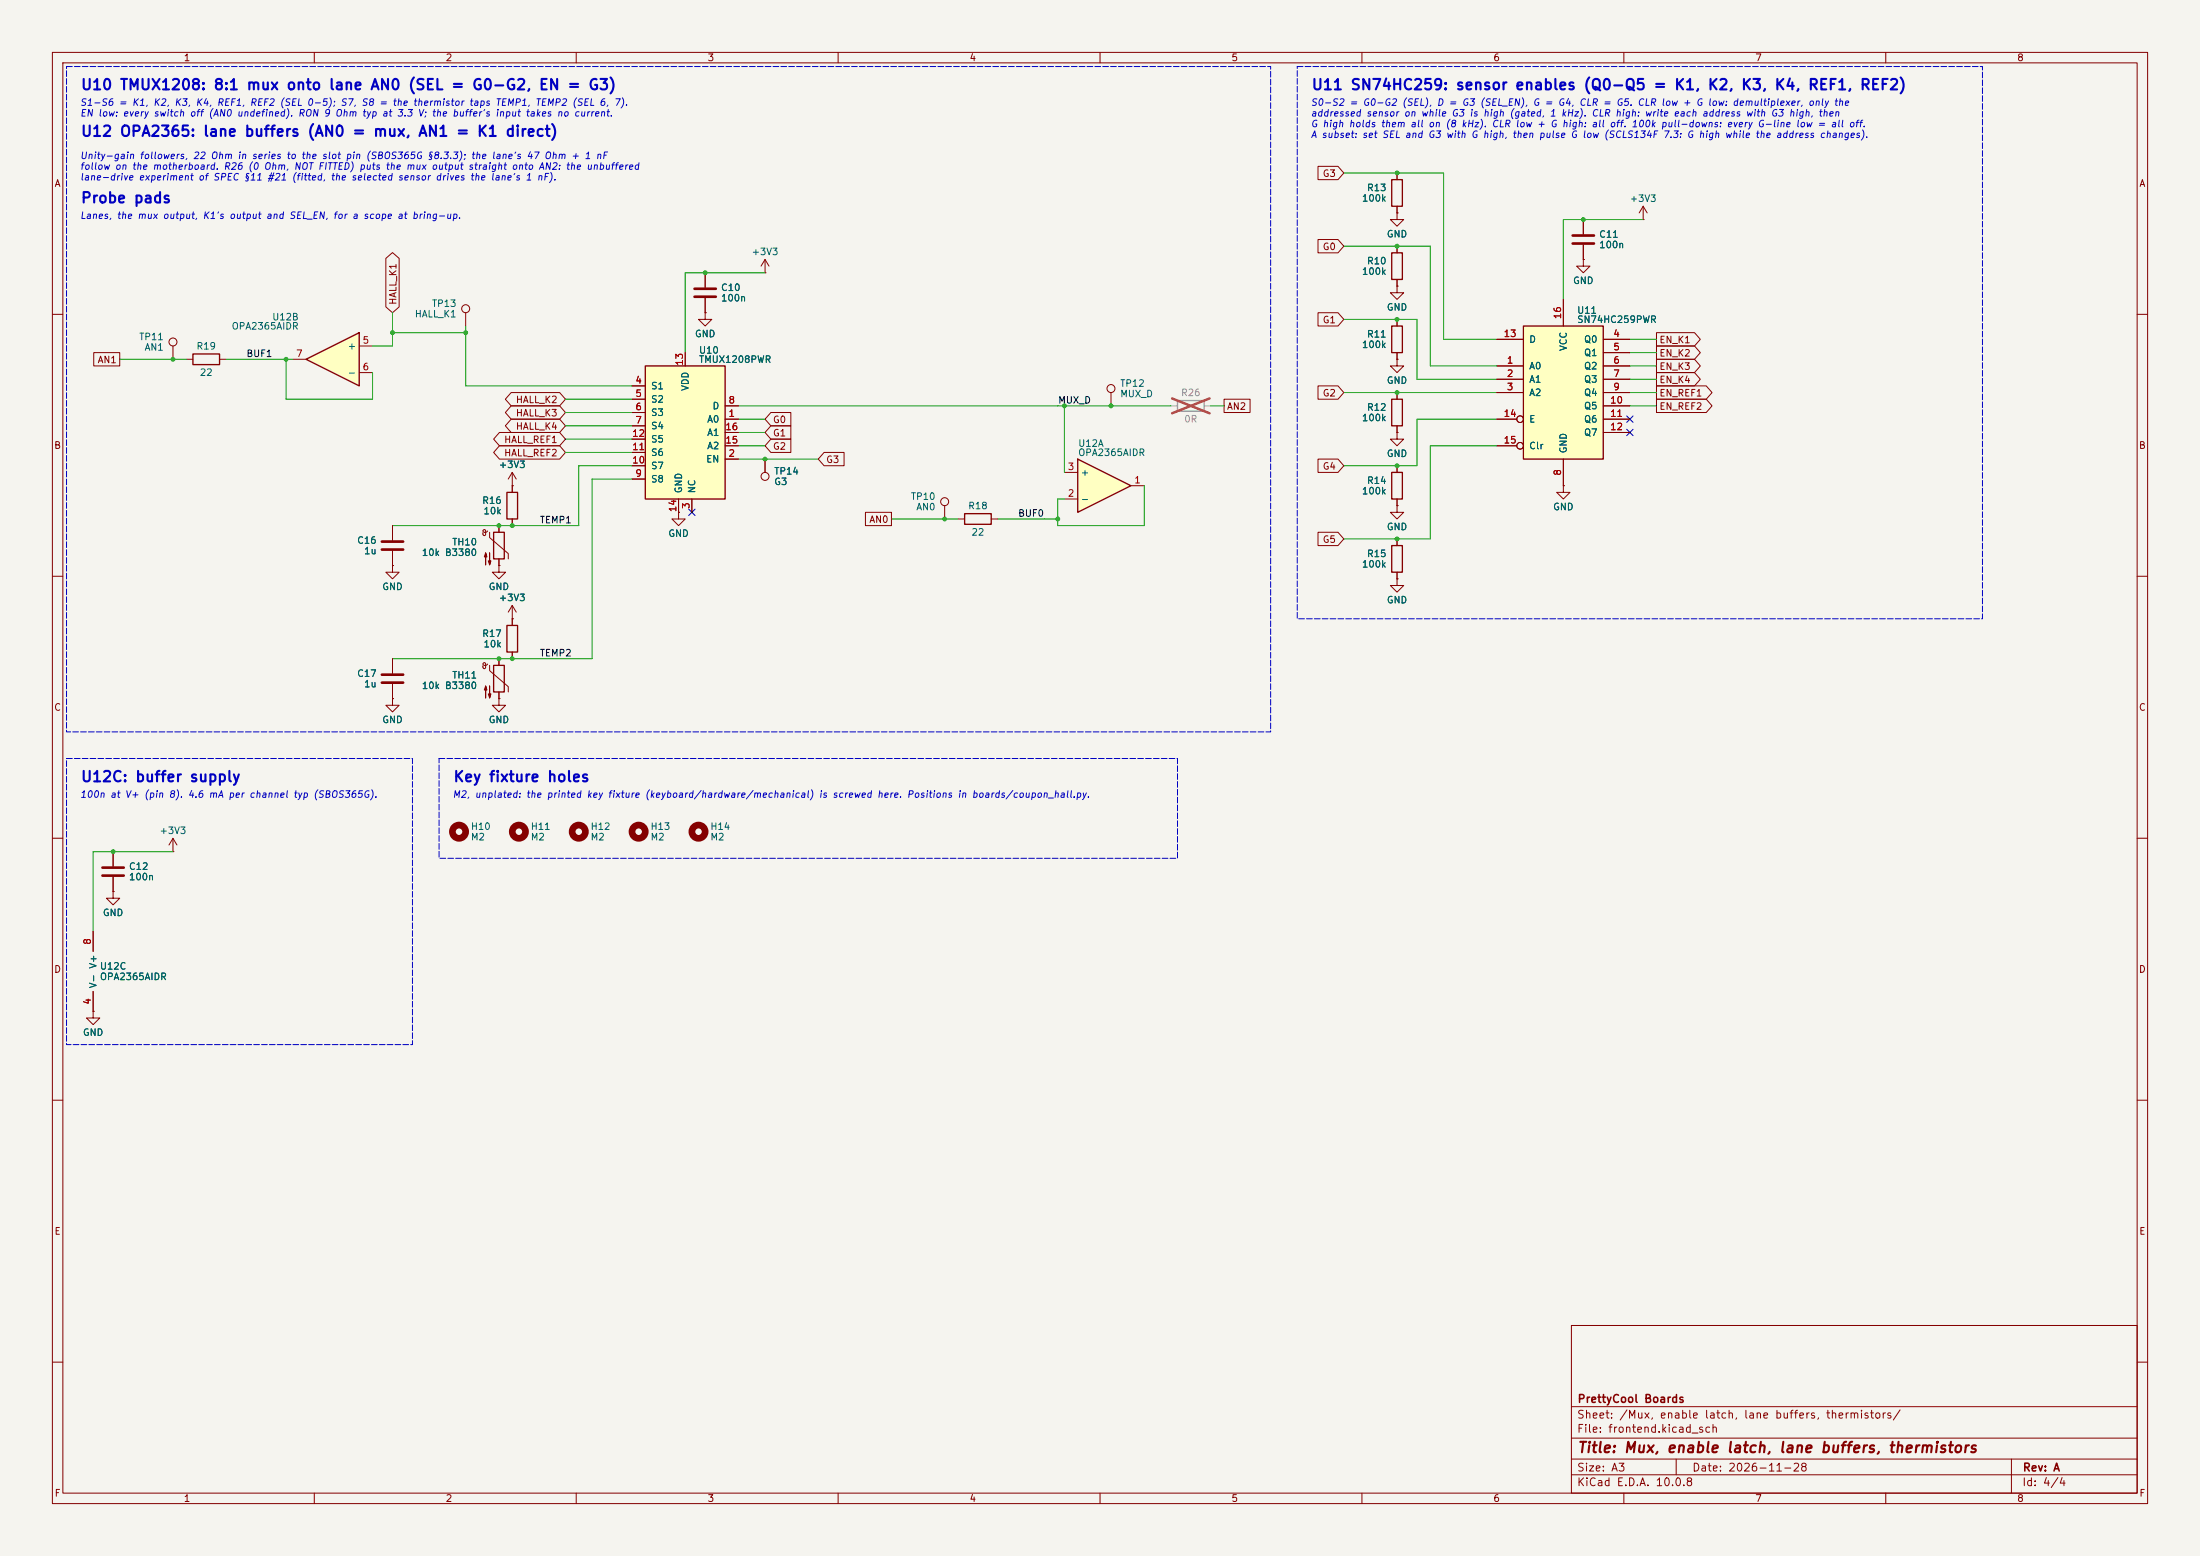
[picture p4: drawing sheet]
<svg xmlns="http://www.w3.org/2000/svg" width="420mm" height="297mm" viewBox="0 0 420 297" stroke-linecap="round" stroke-linejoin="round" font-family="sans-serif">
<path d="M0 0h420v297h-420z" fill="#f5f4ef" stroke="#f5f4ef" stroke-width=".19"/>
<g fill="none" stroke="#840000" stroke-width=".19">
<path d="M10 10h400v277h-400zM12 12h396v273h-396zM60 10v2M110 10v2M160 10v2M210 10v2M260 10v2M310 10v2M360 10v2M266.7 33v1.3M266.7 39.4v1.2M266.7 40.6v1.3h1.3l-1.3 1.3-1.3-1.3h1.3"/>
<path d="M266.7 40.6h.1M266.7 47v1.3M266.7 53.3v1.3M10 60h2M408 60h2M298.4 92.7v1.3h1.3l-1.3 1.3-1.2-1.3h1.2M298.4 92.7h.1M10 110h2M95.2 108v1.2h1.3l-1.3 1.3-1.2-1.3h1.2M95.2 108h.1M97.8 118.1h.1M97.8 115.6l-.8 1.2"/>
<path d="M97.8 115.6l.8 1.2M97.8 115.6v3.8M408 110h2M95.2 133.4v1.2h1.3l-1.3 1.3-1.2-1.3h1.2M95.2 133.4h.1M97.8 124.5v1.2M10 160h2M408 160h2M21.6 162.6v2.8M21.6 167.4v2.8M10 210h2M408 210h2"/>
<path d="M300 253h108v32h-108zM10 260h2M300 278.5h108M300 274.5h108M300 268.5h108M320 278.5v3M384 278.5v6.5M408 260h2M60 285v2M110 285v2M160 285v2M210 285v2"/>
<path d="M260 285v2M300 281.5h108M310 285v2M360 285v2"/>
</g>
<path d="M19.6 165.6h4M19.6 167.1h4" fill="none" stroke="#840000" stroke-width=".51"/>
<path d="M265.7 34.3h2v5.1h-2zM265.7 48.3h2v5h-2zM96.8 119.4h2v5.1h-2z" fill="none" stroke="#840000" stroke-width=".25"/>
<g fill="none" stroke="#840000" stroke-width="1.3">
<circle cx="87.6" cy="158.7" r="1.27"/>
<circle cx="99.1" cy="158.7" r="1.27"/>
</g>
<path d="M290.8 62.2h15.3v25.4h-15.3z" fill="#ffffc2"/>
<path d="M265.7 62.2h2v5.1h-2zM265.7 76.2h2v5.1h-2zM290.8 62.2h15.3v25.4h-15.3zM96.8 94h2v5.1h-2zM265.7 90.2h2v5.1h-2zM94.2 101.6h2.1v5.1h-2.1zM94.2 127h2.1v5.1h-2.1z" fill="none" stroke="#840000" stroke-width=".25"/>
<g fill="none" stroke="#840000" stroke-width=".19">
<path d="M266.7 54.6v1.3h1.3l-1.3 1.3-1.3-1.3h1.3M266.7 54.6h.1M298.4 57.2v5M33 66v2.6M212.1 74.9v2.6M266.7 68.6v1.3h1.3l-1.3 1.2-1.3-1.2h1.3M266.7 68.6h.1M266.7 61v1.2M266.7 67.3v1.3M266.7 74.9v1.3M285.7 69.9h5.1M285.7 72.4h5.1"/>
<path d="M285.7 74.9h5.1M285.7 64.8h5.1M306.1 69.9h5M306.1 72.4h5M306.1 74.9h5M306.1 64.8h5M306.1 67.3h5M306.1 77.5h5M97.8 92.7v1.3M97.8 99.1v1.2M146 87.6v2.6M180.3 96.5v2.6"/>
<path d="M266.7 96.5v1.3h1.3l-1.3 1.3-1.3-1.3h1.3M266.7 96.5h.1M266.7 82.6v1.2h1.3l-1.3 1.3-1.3-1.3h1.3M266.7 82.6h.1M266.7 81.3v1.3M266.7 88.9v1.3M266.7 95.3v1.2M285.7 80h3.9M285.7 85.1h3.9M298.4 87.6v5.1M306.1 80h5M306.1 82.6h5"/>
<path d="M74.9 108v1.2h1.3l-1.3 1.3-1.2-1.3h1.2M74.9 108h.1M74.9 100.3v2.8M74.9 105.2v2.8M93.1 101.3l-.3 .3h-.3l-.2-.1-.1-.3 .3-.1 .2 .2v.7l-.2 .2h-.2l-.2-.5M93.5 101.6v1l3.5 3.1v1M95.2 100.3v1.3M95.2 106.7v1.3M74.9 133.4v1.2h1.3l-1.3 1.3-1.2-1.3h1.2M74.9 133.4h.1M74.9 125.7v2.8M74.9 130.6v2.8"/>
<path d="M93.1 126.7l-.3 .3h-.3l-.2-.1-.1-.3 .3-.1 .2 .2v.7l-.2 .2h-.2l-.2-.5M93.5 127v1l3.5 3.1v1M95.2 125.7v1.3M95.2 132.1v1.3M17.8 177.8v3.8M21.6 170.2v1.3h1.3l-1.3 1.2-1.3-1.2h1.3M21.6 170.2h.1M33 162.6h.1M33 160l-.7 1.3M33 160l.8 1.3M33 160v2.6M17.8 193v1.3h1.2l-1.2 1.3-1.3-1.3h1.3"/>
<path d="M17.8 193h.1M17.8 189.2v3.8"/>
<circle cx="33" cy="65.3" r=".76"/>
<circle cx="212.1" cy="74.2" r=".76"/>
<circle cx="146" cy="90.9" r=".76"/>
<circle cx="180.3" cy="95.8" r=".76"/>
<circle cx="290.2" cy="80" r=".63"/>
<circle cx="290.2" cy="85.1" r=".63"/>
</g>
<path d="M72.9 103.4h4.1M72.9 104.9h4.1M72.9 128.8h4.1M72.9 130.3h4.1" fill="none" stroke="#840000" stroke-width=".51"/>
<g fill="#840000" stroke="#840000" stroke-width=".19">
<path d="M92.7 130.9l.3 .8h-.5l.2-.8v2.3z"/>
<path d="M93.5 130.9v2.3l-.3-.7h.5l-.2 .7z"/>
<path d="M92.7 105.5l.3 .8h-.5l.2-.8v2.3z"/>
<path d="M93.5 105.5v2.3l-.3-.7h.5l-.2 .7z"/>
</g>
<path d="M224.8 76.5h5.1v2h-5.1z" fill="none" stroke="#9c9b98" stroke-width=".25"/>
<path d="M223.5 77.5h1.3M229.9 77.5h1.2" fill="none" stroke="#9c9b98" stroke-width=".19"/>
<path d="M223.7 76.1l7.2 2.8M230.9 76.1l-7.2 2.8" fill="none" stroke="#e12e31" stroke-width=".46"/>
<path d="M205.7 87.6l10.2 5.1-10.2 5.1z" fill="#ffffc2"/>
<path d="M205.7 87.6l10.2 5.1-10.2 5.1z" fill="none" stroke="#840000" stroke-width=".25"/>
<path d="M203.2 95.3h2.5M203.2 90.2h2.5M215.9 92.7h2.5" fill="none" stroke="#840000" stroke-width=".19"/>
<path d="M123.2 69.9h15.2v25.4h-15.2z" fill="#ffffc2"/>
<path d="M36.8 67.6h5.1v2h-5.1zM123.2 69.9h15.2v25.4h-15.2zM184.1 98h5.1v2.1h-5.1zM265.7 104.1h2v5.1h-2z" fill="none" stroke="#840000" stroke-width=".25"/>
<g fill="none" stroke="#840000" stroke-width=".19">
<path d="M313.7 39.4l-.8 1.2M313.7 39.4l.8 1.2M313.7 39.4v2.5M134.6 59.7v1.3h1.3l-1.3 1.2-1.3-1.2h1.3M134.6 59.7h.1M302.3 49.5v1.3h1.2l-1.2 1.3-1.3-1.3h1.3M302.3 49.5h.1M302.3 41.9v2.8M302.3 46.7v2.8M313.7 41.9h.1M35.6 68.6h1.2M41.9 68.6h1.3"/>
<path d="M120.6 73.7h2.6M120.6 76.2h2.6M120.6 78.7h2.6M130.8 67.3v2.6M138.4 77.5h2.6M97.8 92.7h.1M97.8 90.2l-.8 1.2M97.8 90.2l.8 1.2M97.8 90.2v2.5M120.6 81.3h2.6M120.6 91.4h2.6M120.6 88.9h2.6"/>
<path d="M120.6 86.4h2.6M120.6 83.8h2.6M129.5 97.8v1.3h1.3l-1.3 1.2-1.2-1.2h1.2M129.5 97.8h.1M129.5 95.3v2.5M132.1 95.3v2.5M138.4 80h2.6M138.4 87.6h2.6M138.4 85.1h2.6M138.4 82.6h2.6M182.9 99.1h1.2M189.2 99.1h1.3"/>
<path d="M266.7 110.5v1.3h1.3l-1.3 1.2-1.3-1.2h1.3M266.7 110.5h.1M266.7 102.9v1.2M266.7 109.2v1.3"/>
</g>
<g fill="none" stroke="#840000" stroke-width="1.3">
<circle cx="110.5" cy="158.7" r="1.27"/>
<circle cx="121.9" cy="158.7" r="1.27"/>
<circle cx="133.3" cy="158.7" r="1.27"/>
</g>
<path d="M300.2 45h4.1M300.2 46.5h4.1" fill="none" stroke="#840000" stroke-width=".51"/>
<path d="M58.4 68.6l10.2-5.1v10.2z" fill="#ffffc2"/>
<path d="M58.4 68.6l10.2-5.1v10.2z" fill="none" stroke="#840000" stroke-width=".25"/>
<g fill="none" stroke="#840000" stroke-width=".19">
<path d="M251.6 31.7h3.8l1.1 1.3-1.1 1.3h-3.8zM266.7 33v1.3M266.7 39.4v1.2M73.7 49.3l1.2-1.1 1.3 1.1v9.3l-1.3 1.1-1.2-1.1zM88.9 59.7v2.5M134.6 59.7h.1M134.6 52.1v2.8M134.6 56.9v2.8M146 52.1h.1M146 49.5l-.7 1.3M146 49.5l.8 1.3M146 49.5v2.6"/>
<path d="M251.6 45.7h3.8l1.1 1.3-1.1 1.3h-3.8zM251.6 59.7h3.8l1.1 1.3-1.1 1.2h-3.8zM266.7 54.6h.1M266.7 40.6h.1M266.7 47v1.3M266.7 53.3v1.3M298.4 57.2v5M302.3 49.5h.1M302.3 41.9v2.8M302.3 46.7v2.8M17.9 67.3h5v2.6h-5zM55.9 68.6h2.5"/>
<path d="M68.6 66h2.5M68.6 71.1h2.5M97.6 77.5h9.2l1.1 1.2-1.1 1.3h-9.2l-1.1-1.3zM97.6 74.9h9.2l1.1 1.3-1.1 1.3h-9.2l-1.1-1.3zM120.6 73.7h2.6M120.6 76.2h2.6M120.6 78.7h2.6M130.8 67.3v2.6M138.4 77.5h2.6M147.2 78.7h3.8v2.6h-3.8l-1.2-1.3zM233.7 76.2h4.9v2.5h-4.9zM251.6 73.7h3.8l1.1 1.2-1.1 1.3h-3.8z"/>
<path d="M266.7 68.6h.1M266.7 61v1.2M266.7 67.3v1.3M266.7 74.9v1.3M285.7 69.9h5.1M285.7 72.4h5.1M285.7 74.9h5.1M285.7 64.8h5.1M306.1 69.9h5M306.1 72.4h5M306.1 74.9h5M306.1 64.8h5"/>
<path d="M306.1 67.3h5M306.1 77.5h5M316.2 76.2h9.5l1.1 1.3-1.1 1.2h-9.5zM316.2 63.5h7.3l1.1 1.3-1.1 1.2h-7.3zM316.2 73.7h9.5l1.1 1.2-1.1 1.3h-9.5zM316.2 68.6h7.3l1.1 1.3-1.1 1.2h-7.3zM316.2 71.1h7.3l1.1 1.3-1.1 1.3h-7.3zM316.2 66h7.3l1.1 1.3-1.1 1.3h-7.3zM95.3 82.5h11.5l1.1 1.3-1.1 1.3h-11.5l-1.1-1.3zM95.3 85.1h11.5l1.1 1.3-1.1 1.2h-11.5l-1.1-1.2zM97.6 80h9.2l1.1 1.3-1.1 1.3h-9.2l-1.1-1.3zM97.8 92.7h.1"/>
<path d="M97.8 92.7v1.3M97.8 99.1v1.2M120.6 81.3h2.6M120.6 91.4h2.6M120.6 88.9h2.6M120.6 86.4h2.6M120.6 83.8h2.6M129.5 97.8h.1M129.5 95.3v2.5M132.1 95.3v2.5M138.4 80h2.6M138.4 82.6h2.6"/>
<path d="M138.4 85.1h2.6M138.4 87.6h2.6M146 87.6v2.6M147.2 81.3h3.8v2.5h-3.8l-1.2-1.2zM147.2 83.8h3.8v2.6h-3.8l-1.2-1.3zM157.3 86.4h3.8v2.5h-3.8l-1.1-1.3zM165.2 97.8h5v2.5h-5zM251.6 87.6h3.8l1.1 1.3-1.1 1.3h-3.8zM266.7 82.6h.1M266.7 96.5h.1M266.7 81.3v1.3M266.7 88.9v1.3"/>
<path d="M266.7 95.3v1.2M285.7 80h3.9M285.7 85.1h3.9M298.4 92.7h.1M298.4 87.6v5.1M306.1 80h5M306.1 82.6h5M74.9 108h.1M74.9 100.3v2.8M74.9 105.2v2.8M95.2 108h.1M95.2 100.3v1.3"/>
<path d="M95.2 106.7v1.3M97.8 118.1h.1M97.8 118.1v1.3M251.6 101.6h3.8l1.1 1.3-1.1 1.2h-3.8zM266.7 110.5h.1M266.7 102.9v1.2M266.7 109.2v1.3M74.9 133.4h.1M74.9 125.7v2.8M74.9 130.6v2.8M95.2 133.4h.1M95.2 125.7v1.3"/>
<path d="M95.2 132.1v1.3M97.8 124.5v1.2M17.8 177.8v3.8M21.6 170.2h.1M21.6 162.6v2.8M21.6 167.4v2.8M17.8 193h.1M17.8 189.2v3.8"/>
<circle cx="88.9" cy="58.9" r=".76"/>
<circle cx="290.2" cy="80" r=".63"/>
<circle cx="290.2" cy="85.1" r=".63"/>
</g>
<path d="M132.6 55.1h4.1M132.6 56.6h4.1" fill="none" stroke="#840000" stroke-width=".51"/>
<g fill="none" stroke="#009600" stroke-width=".19">
<path d="M256.5 33h19.1v31.8h10.1M74.9 59.7v6.3h-3.8M146 52.1h-15.2v15.2M256.5 47h16.5v22.9h12.7M313.7 41.9h-15.3v15.3M22.9 68.6h12.7M43.2 68.6h12.7M54.6 68.6v7.6h16.5v-5.1M74.9 63.5h14M88.9 62.2v11.5h31.7M107.9 78.7h12.7M107.9 76.2h12.7"/>
<path d="M141 77.5h82.5M203.2 77.5v12.7M231.1 77.5h2.6M256.5 61h14v11.4h15.2M256.5 74.9h29.2M311.1 77.5h5.1M311.1 74.9h5.1M311.1 72.4h5.1M311.1 69.9h5.1M311.1 64.8h5.1M311.1 67.3h5.1M107.9 81.3h12.7"/>
<path d="M107.9 83.8h12.7M107.9 86.4h12.7M120.6 88.9h-10.1v11.4h-35.6M120.6 91.4h-7.6v34.3h-38.1M141 80h5M141 87.6h15.2M141 85.1h5M141 82.6h5M170.2 99.1h12.7M190.5 99.1h11.4M218.4 92.7v7.6h-16.5v-5h1.3M285.7 80h-15.2v8.9h-14"/>
<path d="M285.7 85.1h-12.7v17.8h-16.5M33 162.6h-15.2v15.2"/>
</g>
<path d="M310.5 79.4l1.3 1.2M311.8 79.4l-1.3 1.2M131.5 97.2l1.2 1.2M132.7 97.2l-1.2 1.2M310.5 81.9l1.3 1.3M311.8 81.9l-1.3 1.3" fill="none" stroke="#000084" stroke-width=".19"/>
<path d="M12.7 12.7h229.9v127h-229.9zM247.6 12.7h130.9v105.4h-130.9zM12.7 144.8h66v54.6h-66zM83.8 144.8h141v19h-141z" fill="none" stroke="#0000c2" stroke-width=".19" stroke-dasharray="1.1 .4"/>
<g fill="#009600">
<circle cx="33" cy="68.6" r=".46"/>
<circle cx="146" cy="87.6" r=".46"/>
<circle cx="88.9" cy="63.5" r=".46"/>
<circle cx="54.6" cy="68.6" r=".46"/>
<circle cx="74.9" cy="63.5" r=".46"/>
<circle cx="134.6" cy="52.1" r=".46"/>
<circle cx="97.8" cy="100.3" r=".46"/>
<circle cx="97.8" cy="125.7" r=".46"/>
<circle cx="21.6" cy="162.6" r=".46"/>
<circle cx="266.7" cy="33" r=".46"/>
<circle cx="266.7" cy="47" r=".46"/>
<circle cx="266.7" cy="61" r=".46"/>
<circle cx="266.7" cy="74.9" r=".46"/>
<circle cx="302.3" cy="41.9" r=".46"/>
<circle cx="180.3" cy="99.1" r=".46"/>
<circle cx="201.9" cy="99.1" r=".46"/>
<circle cx="203.2" cy="77.5" r=".46"/>
<circle cx="212.1" cy="77.5" r=".46"/>
<circle cx="266.7" cy="88.9" r=".46"/>
<circle cx="266.7" cy="102.9" r=".46"/>
<circle cx="95.2" cy="100.3" r=".46"/>
<circle cx="95.2" cy="125.7" r=".46"/>
</g>
<g font-size="2" fill="#0000c2">
<text x="15.3" y="17.7">U10 TMUX1208: 8:1 mux onto lane AN0 (SEL = G0-G2, EN = G3)</text>
<text x="250.3" y="17.7">U11 SN74HC259: sensor enables (Q0-Q5 = K1, K2, K3, K4, REF1, REF2)</text>
<text x="15.3" y="26.6">U12 OPA2365: lane buffers (AN0 = mux, AN1 = K1 direct)</text>
<text x="15.3" y="39.3">Probe pads</text>
<text x="15.3" y="149.7">U12C: buffer supply</text>
<text x="86.4" y="149.7">Key fixture holes</text>
</g>
<text font-size="2" fill="#840000" x="301" y="277.8">Title: Mux, enable latch, lane buffers, thermistors</text>
<g font-size="1.5" fill="#840000">
<text x="301" y="268.1">PrettyCool Boards</text>
<text x="300.9" y="273.8">File: frontend.kicad_sch</text>
<text x="300.9" y="271.1">Sheet: /Mux, enable latch, lane buffers, thermistors/</text>
<text x="300.9" y="281.2">Size: A3</text>
<text x="322.9" y="281.2">Date: 2026-11-28</text>
<text x="386" y="281.2">Rev: A</text>
<text x="300.9" y="284">KiCad E.D.A. 10.0.8</text>
<text x="385.9" y="284">Id: 4/4</text>
</g>
<g font-size="1.3" fill="#840000">
<text x="35" y="12">1</text>
<text x="85" y="12">2</text>
<text x="135" y="12">3</text>
<text x="185" y="12">4</text>
<text x="235" y="12">5</text>
<text x="285" y="12">6</text>
<text x="335" y="12">7</text>
<text x="385" y="12">8</text>
<text x="10.3" y="36">A</text>
<text x="252.4" y="34.1">G3</text>
<text x="408.3" y="36">A</text>
<text x="252.4" y="48">G0</text>
<text x="76" y="58.3" transform="rotate(-90 76 58.3)">HALL_K1</text>
<text x="252.4" y="62">G1</text>
<text x="316.7" y="65.8">EN_K1</text>
<text x="18.5" y="69.6">AN1</text>
<text x="316.7" y="70.9">EN_K3</text>
<text x="316.7" y="68.4">EN_K2</text>
<text x="98.4" y="77.3">HALL_K2</text>
<text x="252.4" y="76">G2</text>
<text x="316.7" y="76">EN_REF1</text>
<text x="316.7" y="73.4">EN_K4</text>
<text x="98.4" y="79.8">HALL_K3</text>
<text x="98.4" y="82.3">HALL_K4</text>
<text x="147.5" y="83.6">G1</text>
<text x="147.5" y="81.1">G0</text>
<text x="234.1" y="78.5">AN2</text>
<text x="316.7" y="78.5">EN_REF2</text>
<text x="10.2" y="86">B</text>
<text x="96.1" y="84.9">HALL_REF1</text>
<text x="96.1" y="87.4">HALL_REF2</text>
<text x="147.5" y="86.1">G2</text>
<text x="157.6" y="88.7">G3</text>
<text x="252.4" y="90">G4</text>
<text x="408.2" y="86">B</text>
<text x="165.8" y="100.1">AN0</text>
<text x="252.4" y="103.9">G5</text>
<text x="10.2" y="136">C</text>
<text x="408.2" y="136">C</text>
<text x="10.2" y="186">D</text>
<text x="408.2" y="186">D</text>
<text x="10.3" y="236">E</text>
<text x="408.3" y="236">E</text>
<text x="10.3" y="286">F</text>
<text x="35" y="287">1</text>
<text x="85" y="287">2</text>
<text x="135" y="287">3</text>
<text x="185" y="287">4</text>
<text x="235" y="287">5</text>
<text x="285" y="287">6</text>
<text x="335" y="287">7</text>
<text x="385" y="287">8</text>
<text x="408.3" y="286">F</text>
</g>
<g font-size="1.3" fill="#0000c2">
<text x="15.2" y="20.5">S1-S6 = K1,</text>
<text x="15.2" y="22.6">EN low: every switch off (AN0 undefined).</text>
<text x="29.1" y="20.5">K2,</text>
<text x="33.2" y="20.5">K3,</text>
<text x="37.2" y="20.5">K4,</text>
<text x="41.3" y="20.5">REF1,</text>
<text x="47.6" y="20.5">REF2 (SEL 0-5); S7,</text>
<text x="56.8" y="22.6">RON 9 Ohm typ at 3.3 V; the buffer's input takes no current.</text>
<text x="68.9" y="20.5">S8 = the thermistor taps TEMP1,</text>
<text x="102.1" y="20.5">TEMP2 (SEL 6,</text>
<text x="117.1" y="20.5">7).</text>
<text x="250.1" y="20.5">S0-S2 = G0-G2 (SEL),</text>
<text x="250.1" y="22.6">addressed sensor on while G3 is high (gated,</text>
<text x="274.2" y="20.5">D = G3 (SEL_EN),</text>
<text x="292.5" y="20.5">G = G4,</text>
<text x="295.7" y="22.6">1 kHz).</text>
<text x="301.3" y="20.5">CLR = G5.</text>
<text x="303.7" y="22.6">CLR high: write each address with G3 high,</text>
<text x="312.5" y="20.5">CLR low + G low: demultiplexer,</text>
<text x="345.1" y="20.5">only the</text>
<text x="347" y="22.6">then</text>
<text x="250.1" y="24.6">G high holds them all on (8 kHz).</text>
<text x="250.1" y="26.6">A subset: set SEL and G3 with G high,</text>
<text x="284.6" y="24.6">CLR low + G high: all off.</text>
<text x="288.6" y="26.6">then pulse G low (SCLS134F 7.3: G high while the address changes).</text>
<text x="311.3" y="24.6">100k pull-downs: every G-line low = all off.</text>
<text x="15.2" y="30.7">Unity-gain followers,</text>
<text x="15.2" y="32.7">follow on the motherboard.</text>
<text x="15.2" y="34.8">lane-drive experiment of SPEC §11 #21 (fitted,</text>
<text x="36.7" y="30.7">22 Ohm in series to the slot pin (SBOS365G §8.3.3); the lane's 47 Ohm + 1 nF</text>
<text x="42.6" y="32.7">R26 (0 Ohm,</text>
<text x="56" y="32.7">NOT FITTED) puts the mux output straight onto AN2: the unbuffered</text>
<text x="63" y="34.8">the selected sensor drives the lane's 1 nF).</text>
<text x="15.2" y="42.1">Lanes,</text>
<text x="22.2" y="42.1">the mux output,</text>
<text x="38.6" y="42.1">K1's output and SEL_EN,</text>
<text x="63.5" y="42.1">for a scope at bring-up.</text>
<text x="15.2" y="152.6">100n at V+ (pin 8).</text>
<text x="35.7" y="152.6">4.6 mA per channel typ (SBOS365G).</text>
<text x="86.3" y="152.6">M2,</text>
<text x="90.5" y="152.6">unplated: the printed key fixture (keyboard/hardware/mechanical) is screwed here.</text>
<text x="173" y="152.6">Positions in boards/coupon_hall.py.</text>
</g>
<g font-size="1.3" fill="#006464">
<text x="259.9" y="38.8">100k</text>
<text x="260.9" y="36.8">R13</text>
<text x="311" y="38.8">+3V3</text>
<text x="264.6" y="45.6">GND</text>
<text x="305.2" y="45.7">C11</text>
<text x="305.2" y="47.7">100n</text>
<text x="143.4" y="49">+3V3</text>
<text x="259.9" y="52.8">100k</text>
<text x="260.9" y="50.8">R10</text>
<text x="82.3" y="58.9">TP13</text>
<text x="137.5" y="55.8">C10</text>
<text x="137.5" y="57.8">100n</text>
<text x="264.6" y="59.6">GND</text>
<text x="300.2" y="54.5">GND</text>
<text x="26.5" y="65.2">TP11</text>
<text x="44.1" y="63.2">OPA2365AIDR</text>
<text x="51.9" y="61.5">U12B</text>
<text x="79.1" y="60.9">HALL_K1</text>
<text x="132.6" y="64.7">GND</text>
<text x="260.9" y="64.7">R11</text>
<text x="291.8" y="65.7">D</text>
<text x="301" y="60.2">U11</text>
<text x="301" y="61.9">SN74HC259PWR</text>
<text x="302.3" y="65.7">Q0</text>
<text x="27.5" y="67.2">AN1</text>
<text x="37.4" y="67">R19</text>
<text x="66.3" y="67">+</text>
<text x="133.3" y="67.8">U10</text>
<text x="133.3" y="69.6">TMUX1208PWR</text>
<text x="259.9" y="66.7">100k</text>
<text x="291.8" y="70.8">A0</text>
<text x="299.4" y="67.1" transform="rotate(-90 299.4 67.1)">VCC</text>
<text x="302.3" y="68.3">Q1</text>
<text x="302.3" y="70.8">Q2</text>
<text x="38" y="72.1">22</text>
<text x="66.3" y="72.1">-</text>
<text x="124.2" y="74.6">S1</text>
<text x="124.2" y="77.2">S2</text>
<text x="131.8" y="74.7" transform="rotate(-90 131.8 74.7)">VDD</text>
<text x="213.7" y="74.1">TP12</text>
<text x="213.7" y="76.1">MUX_D</text>
<text x="264.6" y="73.6">GND</text>
<text x="291.8" y="73.4">A1</text>
<text x="291.8" y="75.9">A2</text>
<text x="302.3" y="73.4">Q3</text>
<text x="302.3" y="75.9">Q4</text>
<text x="124.2" y="79.7">S3</text>
<text x="124.2" y="82.2">S4</text>
<text x="134.9" y="81">A0</text>
<text x="134.9" y="83.5">A1</text>
<text x="135.9" y="78.4">D</text>
<text x="259.9" y="80.7">100k</text>
<text x="260.9" y="78.7">R12</text>
<text x="291.8" y="81">E</text>
<text x="302.3" y="78.4">Q5</text>
<text x="302.3" y="81">Q6</text>
<text x="302.3" y="83.5">Q7</text>
<text x="95.1" y="89.6">+3V3</text>
<text x="124.2" y="89.9">S7</text>
<text x="124.2" y="87.3">S6</text>
<text x="124.2" y="84.8">S5</text>
<text x="134.7" y="88.6">EN</text>
<text x="134.9" y="86.1">A2</text>
<text x="205.7" y="85.6">U12A</text>
<text x="205.7" y="87.3">OPA2365AIDR</text>
<text x="264.6" y="87.5">GND</text>
<text x="291.8" y="86.1">Clr</text>
<text x="299.4" y="86.6" transform="rotate(-90 299.4 86.6)">GND</text>
<text x="124.2" y="92.4">S8</text>
<text x="130.5" y="94.3" transform="rotate(-90 130.5 94.3)">GND</text>
<text x="133" y="94.3" transform="rotate(-90 133 94.3)">NC</text>
<text x="147.7" y="90.9">TP14</text>
<text x="147.7" y="92.9">G3</text>
<text x="173.8" y="95.7">TP10</text>
<text x="206.2" y="91.1">+</text>
<text x="259.9" y="94.7">100k</text>
<text x="260.9" y="92.7">R14</text>
<text x="91.9" y="96.5">R16</text>
<text x="92.2" y="98.5">10k</text>
<text x="174.8" y="97.7">AN0</text>
<text x="184.7" y="97.5">R18</text>
<text x="206.2" y="96.2">-</text>
<text x="264.6" y="101.5">GND</text>
<text x="296.4" y="97.7">GND</text>
<text x="68.1" y="104.1">C16</text>
<text x="69.4" y="106.1">1u</text>
<text x="80.4" y="106.4">10k B3380</text>
<text x="86.2" y="104.4">TH10</text>
<text x="127.5" y="102.8">GND</text>
<text x="185.4" y="102.5">22</text>
<text x="260.9" y="106.6">R15</text>
<text x="72.9" y="112.9">GND</text>
<text x="93.2" y="112.9">GND</text>
<text x="259.9" y="108.6">100k</text>
<text x="95.1" y="115">+3V3</text>
<text x="264.6" y="115.5">GND</text>
<text x="91.9" y="121.9">R17</text>
<text x="92.2" y="123.9">10k</text>
<text x="68.1" y="129.5">C17</text>
<text x="69.4" y="131.5">1u</text>
<text x="80.4" y="131.8">10k B3380</text>
<text x="86.2" y="129.8">TH11</text>
<text x="72.9" y="138.3">GND</text>
<text x="93.2" y="138.3">GND</text>
<text x="30.4" y="159.5">+3V3</text>
<text x="89.8" y="158.7">H10</text>
<text x="89.8" y="160.7">M2</text>
<text x="101.2" y="158.7">H11</text>
<text x="101.2" y="160.7">M2</text>
<text x="112.6" y="158.7">H12</text>
<text x="112.6" y="160.7">M2</text>
<text x="124.1" y="158.7">H13</text>
<text x="124.1" y="160.7">M2</text>
<text x="135.5" y="158.7">H14</text>
<text x="135.5" y="160.7">M2</text>
<text x="24.5" y="166.3">C12</text>
<text x="24.5" y="168.3">100n</text>
<text x="19.5" y="175.2">GND</text>
<text x="19" y="185.4">U12C</text>
<text x="18.7" y="188.7" transform="rotate(-90 18.7 188.7)">V- V+</text>
<text x="19" y="187.4">OPA2365AIDR</text>
<text x="15.7" y="198">GND</text>
</g>
<g font-size="1.3" fill="#a90000">
<text x="69.1" y="65.9">5</text>
<text x="287" y="64.6">13</text>
<text x="298.3" y="61" transform="rotate(-90 298.3 61)">16</text>
<text x="307.9" y="64.6">4</text>
<text x="56.4" y="68.4">7</text>
<text x="69.1" y="71">6</text>
<text x="130.7" y="69.9" transform="rotate(-90 130.7 69.9)">13</text>
<text x="287.6" y="69.7">1</text>
<text x="307.9" y="67.2">5</text>
<text x="307.9" y="69.7">6</text>
<text x="121.2" y="73.5">4</text>
<text x="121.2" y="76.1">5</text>
<text x="139" y="77.3">8</text>
<text x="287.6" y="72.3">2</text>
<text x="287.6" y="74.8">3</text>
<text x="307.3" y="77.3">10</text>
<text x="307.9" y="72.3">7</text>
<text x="307.9" y="74.8">9</text>
<text x="120.6" y="83.7">12</text>
<text x="121.2" y="78.6">6</text>
<text x="121.2" y="81.1">7</text>
<text x="138.4" y="82.4">16</text>
<text x="139" y="79.9">1</text>
<text x="287" y="79.9">14</text>
<text x="307.3" y="79.9">11</text>
<text x="307.3" y="82.4">12</text>
<text x="120.6" y="88.8">10</text>
<text x="120.6" y="86.2">11</text>
<text x="138.4" y="85">15</text>
<text x="139" y="87.5">2</text>
<text x="287" y="85">15</text>
<text x="121.2" y="91.3">9</text>
<text x="203.7" y="95.1">2</text>
<text x="203.7" y="90">3</text>
<text x="216.4" y="92.6">1</text>
<text x="298.3" y="90.9" transform="rotate(-90 298.3 90.9)">8</text>
<text x="129.4" y="97.9" transform="rotate(-90 129.4 97.9)">14</text>
<text x="131.9" y="97.3" transform="rotate(-90 131.9 97.3)">3</text>
<text x="17.6" y="180.4" transform="rotate(-90 17.6 180.4)">8</text>
<text x="17.6" y="191.9" transform="rotate(-90 17.6 191.9)">4</text>
</g>
<g font-size="1.3" fill="#0f0f0f">
<text x="46.9" y="68.5">BUF1</text>
<text x="201.9" y="77.3">MUX_D</text>
<text x="102.9" y="100.2">TEMP1</text>
<text x="194.3" y="98.9">BUF0</text>
<text x="102.9" y="125.6">TEMP2</text>
</g>
<g font-size="1.3" fill="#939391">
<text x="225.4" y="75.9">R26</text>
<text x="226" y="80.9">0R</text>
</g>
</svg>
